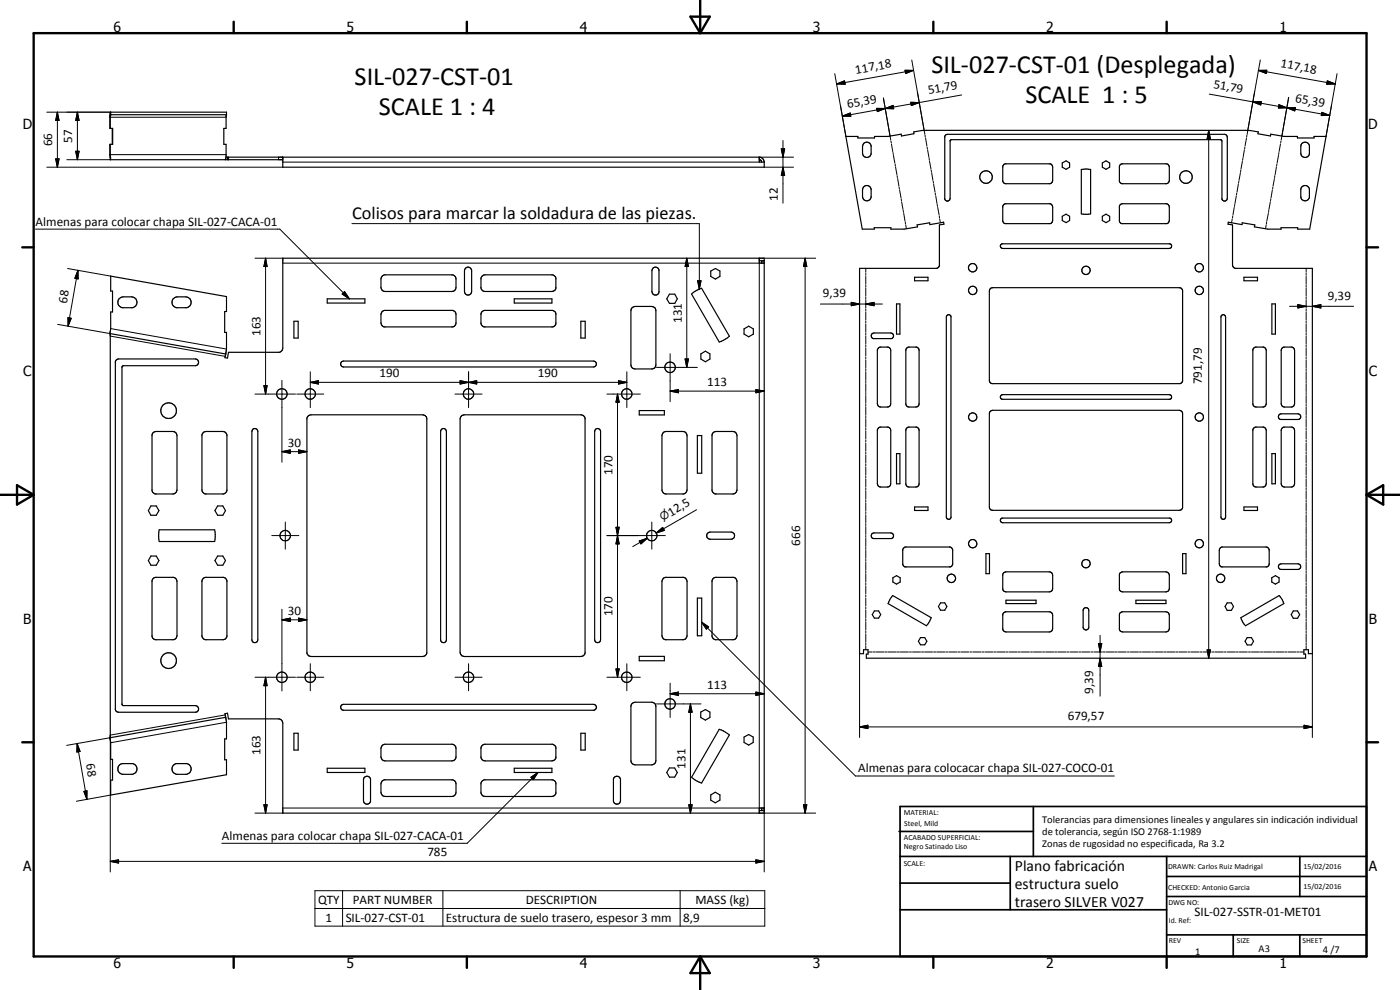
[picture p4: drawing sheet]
<svg xmlns="http://www.w3.org/2000/svg" width="420mm" height="297mm" viewBox="0 0 420 297" stroke-linecap="round" stroke-linejoin="round" font-family="sans-serif">
<g fill="none" stroke="#000" stroke-width=".35">
<path d="M33.2 34.4l-.1 4.1M33.2 33.7l-.2 .9v3.9h.8v4.8h-.8v3.1M33.2 33.7h34.8v.7M33.2 34.4h34.8M33.2 33.7v.7M33.7 38.5v4.8M68 34.4l-.2 4.1h-.6v4.8h.6v3.7l-.2 .9M33 46.4l.1 1.5h51.8M33 46.4h.1M33.1 43.3v3.1M33.1 46.4v1.5M67.8 47.2h160.3l.8 .4 .5 1"/>
<path d="M68.3 47.2v.7M68.6 47.2v.7M84.9 47.2v3h144.5v-1.6M227.9 47.2v1.4h1.5M227.9 47.9l.3 .1 .4 .6M253.9 40.9h3.6v.5h5v-.5h4l4-.6v.5l3.8-.7-.1-.5 3.8-.5h95.8l3.8 .5-.1 .5 3.8 .7 .1-.5 4 .6h4v.5h5v-.5h3.6l-4.9 27.8h-3.6v-.4h-5v.4h-4l-4-.6 .1-.6-3.8-.7-.1 .6-4.1-.7-.1 .6 1.4 .2v12l.6 .9 23.4 .1v115.6h-1.2v-1.2h-1.4v1.4h.5v1.2h-131.8v-1.2h.5v-1.4h-1.3v1.2h-1.2v-115.6l23.3-.1 .5-.4 .1-.5v-12l1.4-.2-.1-.6-4.1 .7-.1-.6-3.8 .7 .2 .6-4.1 .6h-3.9v-.4h-5v.4h-3.6zM259.1 56.2a1.32 1.32 0 0 1 1.3-.5 1.32 1.32 0 0 1 1 1v2.5a1.31 1.31 0 0 1-1.4 1 1.31 1.31 0 0 1-1.1-1.2v-2.1zM259.3 43a1.34 1.34 0 0 1 2.1 .7v2.5a1.31 1.31 0 0 1-1.4 1 1.31 1.31 0 0 1-1.1-1.2v-2.1zM283.7 40.6l.6-.3h83.4l.6 .8v18.4a.82 .82 0 0 1-.7 .8 .82 .82 0 0 1-.9-.6v-17.4l-.4-.4h-80.8l-.4 .3v17.3a.82 .82 0 0 1-.7 .8 .82 .82 0 0 1-.9-.6v-18.8zM301.3 49.3l.4-.2h13.5l.5 .4 .2 .6v4.3l-.7 .7h-13.5l-.8-.7v-4.5zM318.8 48.9l1.1-.6 1.1 .6v1.3l-1.1 .6-1.1-.6zM324.5 50.8h2.8v13.4h-2.8z"/>
<path d="M330.8 48.9l1.1-.6 1.1 .6v1.3l-1.1 .6-1.1-.6zM336.3 49.3l.4-.2h13.4l.5 .2 .3 .8v4.3l-.8 .7h-13.4l-.8-.7v-4.5zM390.6 56.2a1.34 1.34 0 0 1 1.3-.5 1.34 1.34 0 0 1 1.1 1v2.5a1.31 1.31 0 0 1-1.4 1 1.31 1.31 0 0 1-1.2-1.2v-2.1zM390.8 43a1.33 1.33 0 0 1 2.2 .7v2.5a1.31 1.31 0 0 1-1.4 1 1.31 1.31 0 0 1-1.2-1.2v-2.1zM227.9 78.2h1.5v-.7h-144.5v26.9l-.2 .8-.8 .5h-15.3l-.3 1.7-.8-.1 .5-2.6v-5h-.6v-6.2h.6v-4.5l-34.8-6.2v4.5h.6v6.3h-.6v5l-.2 1.5M227.9 77.5v1.5h1.5M228.6 79v-.7h.8v164.8h-.8v-.7M300.4 73.4l.3-.2h50.4a.71 .71 0 0 1 .5 .7 .71 .71 0 0 1-.7 .6h-50l-.6-.4zM301.3 61.3l.4-.2h13.5l.5 .4 .2 .6v4.2l-.2 .5-.5 .3h-13.7l-.6-.8v-4.4zM318.8 64.9l1.1-.6 1.1 .6v1.3l-1.1 .6-1.1-.6zM330.8 64.9l1.1-.6 1.1 .6v1.3l-1.1 .6-1.1-.6zM336.3 61.3l.4-.2h13.4l.5 .2 .3 .8v4.2l-.3 .6-.5 .2h-13.6l-.6-.8v-4.4z"/>
<path d="M35.7 89.7l1-.6h2.8a1.65 1.65 0 0 1 1.6 1.5 1.65 1.65 0 0 1-1.3 1.7h-3.1a1.66 1.66 0 0 1-1-2.6zM51.9 89.7l1-.6h2.8a1.65 1.65 0 0 1 1.7 1.5 1.65 1.65 0 0 1-1.4 1.7h-3.1a1.67 1.67 0 0 1-1-2.6zM88.2 96.4h1.3v5h-1.3zM98.2 89.7h11.3v1.2h-11.3zM114.7 93.5l.6-.4h20.5l1 .8 .1 3-.3 .7-.8 .5h-20.5l-.6-.4-.4-.8v-2.5zM114.7 82.8l.6-.3h20.5l1 .7 .1 3-.4 .9-.9 .4h-20l-.9-.4-.4-.9v-2.5zM139.6 80.6a1.07 1.07 0 0 1 1.2-.4 1.07 1.07 0 0 1 .8 1v6.3a1.08 1.08 0 0 1-1.1 1 1.08 1.08 0 0 1-1.1-1v-6.3zM144.6 93.6l.8-.5h20.5l.9 .8v3.2l-.1 .5-.8 .5h-20.5l-.5-.2-.6-.8v-3zM144.9 82.7l.5-.2h20.5l.9 .7v3.5l-.3 .4-.9 .4-20.5-.1-.8-1v-2.9zM154.3 89.7h11.3v1.2h-11.3zM174.3 96.4h1.3v5h-1.3zM189.6 92.5l1-.6h5l.9 .4 .3 .5v16.9a1.1 1.1 0 0 1-1.2 1h-5l-.7-.2-.5-.6-.1-16.7z"/>
<path d="M196 80.4a1.08 1.08 0 0 1 1.8 .6v6.7a1.07 1.07 0 0 1-1.2 .8 1.07 1.07 0 0 1-.9-1v-6.3zM200.9 88.3h1.6l.8 1.4-.8 1.3h-1.6l-.8-1.3zM207.5 88.2l1.1-.8 2-.9 8.3 14.4-1.8 1.2-1.3 .5zM213.3 81.3l1.4-.7 1.4 .7v1.6l-1.4 .8-1.4-.8zM223.3 98.7l1.4-.8 1.4 .8v1.5l-1.4 .8-1.4-.8zM269.1 91.2h1v9h-1zM274.5 83.2h4v1h-4zM284.1 94.7a.7 .7 0 0 1 .7-.3 .7 .7 0 0 1 .6 .5v60.4a.71 .71 0 0 1-.8 .5 .71 .71 0 0 1-.6-.7zM297.1 86.7l.8-.4 56.5 .1 .5 .7-.1 27.5-.7 .5-56.6-.1-.5-.4-.1-.5v-26.8zM366.6 94.7a.69 .69 0 0 1 .7-.2 .69 .69 0 0 1 .5 .6v60l-.2 .6-.6 .1-.6-.5zM373.3 83.2h4.1v1h-4.1zM381.7 91.2h1.1v9h-1.1z"/>
<path d="M33 100.1v121.3M33 100.1l34.7 6.1M34.8 108.1l.8-.4h23a1.02 1.02 0 0 1 1 1 1.02 1.02 0 0 1-1 1h-21.7l-.3 .4v101.3l.3 .3h21.7a.99 .99 0 0 1 1 1 .99 .99 0 0 1-1 1h-23l-.8-.3-.2-.5v-104.4zM102.5 108.6l.6-.3h75a.89 .89 0 0 1 .9 .9 .89 .89 0 0 1-.9 .9h-75a.91 .91 0 0 1-.8-.5 .91 .91 0 0 1 .2-1zM210.3 106.2l1.4-.8 1.4 .8v1.5l-1.4 .8-1.4-.8zM261.7 100.2l.6-.3h5a.86 .86 0 0 1 .9 .8 .86 .86 0 0 1-.7 .9h-5.4a.93 .93 0 0 1-.4-1.4zM263.7 104.4l.4-.3h2.4l.6 .4 .2 .6v16l-.2 .7-.8 .3-2.4-.1-.6-.9v-16zM272.1 104.5l.5-.4h2.5l.5 .4 .2 .6v16l-.2 .7-.7 .3-2.5-.1-.5-.7v-16.4zM300.4 118.7l.5-.3h50a.71 .71 0 0 1 .7 .6 .71 .71 0 0 1-.5 .8h-50.4l-.5-.5zM376.2 104.5l.6-.4h2.4l.4 .3 .4 .7v16l-.4 .8-.6 .2-2.4-.1-.6-.7v-16.4zM384.7 104.5l.6-.4h2.5l.5 .4 .2 .6v16l-.2 .7-.8 .3-2.4-.1-.4-.2-.2-.7v-16zM45.8 130l1.1-.5h4.9h.6l.6 .7 .1 16.8-.2 .7-.5 .4-5.8 .1-.9-.8-.1-16.9z"/>
<path d="M60.8 130l.6-.5h.5h4.9l.8 .2 .4 .5 .1 17-.8 .9-5.7 .1-.9-.8-.1-16.9zM75.8 128.8a.91 .91 0 0 1 1-.2 .91 .91 0 0 1 .6 .9v62.4a.89 .89 0 0 1-.9 .9 .89 .89 0 0 1-.9-.9v-62.4zM92.3 125l1.1-.5h33.5l1 .5 .2 .5v70.5l-.6 .8-.6 .2h-33.5l-.7-.2-.5-.6-.1-70.7zM132.5 128.8a.87 .87 0 0 1 .9-.2 .87 .87 0 0 1 .6 .9v62.4a.89 .89 0 0 1-.8 .9 .89 .89 0 0 1-1-.6v-63zM138.5 124.8l.8-.3h35.1l.6 .2 .6 .8v70.5l-.2 .4-1 .6h-35.1a1.3 1.3 0 0 1-1.2-1.3v-70zM178.7 128.8a.91 .91 0 0 1 1-.2 .91 .91 0 0 1 .5 .9v62.4a.89 .89 0 0 1-.8 .9 .89 .89 0 0 1-.9-.9v-62.4zM191.8 123.2h7.6v1.3h-7.6zM199 129.8l.9-.3h5a1.3 1.3 0 0 1 1.3 1.2l-.1 16.7-.9 .8h-5.5l-.7-.4-.3-.8v-16.3zM209.3 130.7h1.3v11.3h-1.3zM214 129.8l.9-.3h5l.7 .2 .5 .5 .1 16.8-.2 .7-.6 .4-5.7 .1-.9-.8-.1-16.9zM263.7 128.4l.4-.3h2.4l.6 .4 .2 .6v16l-.2 .7-.8 .3-2.4-.1-.6-.9v-16zM269.1 136.1h1v9.1h-1z"/>
<path d="M272.1 128.5l.5-.4h2.5l.5 .4 .2 .6v16l-.2 .7-.7 .3-2.5-.1-.5-.7v-16.4zM297.1 123.5l.8-.4 56.5 .1 .5 .7-.1 28.7-.4 .4-.5 .1-56.4-.1-.5-.4-.1-.5v-28zM376.2 128.5l.6-.4h2.4l.4 .3 .4 .7v16l-.4 .8-.6 .2-2.4-.1-.6-.7v-16.4zM381.7 136.1h1.1v9.1h-1.1zM383.9 124.4l.6-.2h5a.86 .86 0 0 1 .9 .7 .86 .86 0 0 1-.7 1h-5.4a.87 .87 0 0 1-.4-1.5zM384.7 128.5l.6-.4h2.5l.5 .4 .2 .6v16l-.2 .7-.8 .3-2.4-.1-.4-.2-.2-.7v-16zM45.3 151.8h1.6l.8 1.4-.8 1.4h-1.6l-.8-1.4zM47.8 159h16.6l.2 1.4-.2 2.1h-16.6l-.2-1.4zM65.3 151.8h1.6l.8 1.4-.8 1.4h-1.6l-.8-1.4zM274.5 152.1h4v1.1h-4zM300.4 155.7l.3-.3h50.4a.71 .71 0 0 1 .5 .8 .71 .71 0 0 1-.7 .6h-50l-.6-.4zM373.3 152.1h4.1v1.1h-4.1z"/>
<path d="M45.3 166.8h1.6l.8 1.4-.8 1.4h-1.6l-.8-1.4zM46 173.6l.6-.4h5.5l.6 .4 .3 .4 .1 16.7-.2 .7-.5 .5h-5.8l-.6-.3-.4-.6v-16.8zM61 173.6l.6-.4h5.5l.5 .2 .4 .6 .1 17-.8 .9h-5.7l-.4-.1-.6-.8v-16.8zM65.3 166.8h1.6l.8 1.4-.8 1.4h-1.6l-.8-1.4zM199 173.6l.7-.4h5.5l.4 .2 .5 .6 .1 16.7-.4 .9-.6 .3h-5.5l-.5-.1-.5-.8v-16.5zM209.3 179.5h1.3v11.3h-1.3zM212.3 160.1l.8-.5h6.3a1.08 1.08 0 0 1 1.1 1.1 1.08 1.08 0 0 1-1.1 1.1h-6.3a1.08 1.08 0 0 1-.9-.6 1.08 1.08 0 0 1 .1-1.1zM214 173.6l.7-.4h5.5l.4 .2 .5 .6 .1 16.7-.2 .7-.6 .5h-5.7l-.7-.3-.3-.6v-16.8zM261.7 160.1l.6-.2h5a.86 .86 0 0 1 .9 .7 .86 .86 0 0 1-.7 1h-5.4a.92 .92 0 0 1-.4-1.5zM267.9 178.7l11.6 6.6-1.1 2-.4 .4-11.5-6.6zM268 173.4l1.1-.7 1.1 .7v1.2l-1.1 .7-1.1-.7zM271.1 164.5l.6-.4h13.4l.8 .8v4.4l-.8 .8h-13.6l-.6-.8v-4.4z"/>
<path d="M295.9 166.1h1.1v6h-1.1zM301.1 172l.8-.4h13.3l.5 .4 .2 .6v4.2l-.4 .6-.6 .2-13.2-.1-.4-.1-.4-.6v-4.4zM336.1 172l.8-.4h13.2l.6 .4 .2 .6v4.2l-.3 .6-.7 .2-13.2-.1-.4-.1-.4-.6v-4.4zM354.9 166.1h1v6h-1zM366.1 164.5l.6-.4h13.4l.8 .8v4.4l-.8 .8h-13.6l-.6-1v-4zM381.7 173.4l1.1-.7 1.1 .7v1.2l-1.1 .7-1.1-.7zM383.9 169.4l.6-.2h5a.86 .86 0 0 1 .9 .7 .86 .86 0 0 1-.7 1h-5.4a.88 .88 0 0 1-.4-1.5zM191.8 196.9h7.6v1.3h-7.6zM262.4 183.3h1.3l.6 1.1-.6 1.1h-1.3l-.6-1.1zM276.3 191.3h1.2l.7 1.1-.7 1.1h-1.2l-.7-1.1zM282.3 180.9h1.2l.7 1.1-.7 1.1h-1.2l-.7-1.1zM301.1 183.9l.8-.3h13.3l.5 .3 .2 .7v4.2l-.2 .4-.8 .4h-13.2l-.8-.8v-4.4z"/>
<path d="M301.9 180.1h9v1h-9zM325.3 182.5a.88 .88 0 0 1 .9-.1 .88 .88 0 0 1 .6 .8v5a.86 .86 0 0 1-.8 .8 .86 .86 0 0 1-.9-.6v-5.5zM336.1 183.9l.8-.3h13.2l.6 .3 .2 .7v4.2l-.3 .6-.7 .2h-13.2l-.6-.4-.2-.4v-4.4zM340.9 180.1h9v1h-9zM368.3 180.9h1.3l.6 1.1-.6 1.1h-1.3l-.6-1.1zM372.4 185.3l11.5-6.6 1 1.3 .4 1.1-11.5 6.6-.7-.8zM374.3 191.3h1.3l.6 1.1-.6 1.1h-1.3l-.6-1.1zM388.1 183.3h1.3l.6 1.1-.6 1.1h-1.3l-.6-1.1zM67.7 215.2l-34.7 6.2M102.5 211.6l.6-.3h75a.89 .89 0 0 1 .9 .9 .89 .89 0 0 1-.9 .9h-75a.91 .91 0 0 1-.8-.6 .91 .91 0 0 1 .2-.9zM189.6 211.2l1-.5h5l.9 .4 .3 .9v16.7l-.3 .4-.9 .4h-5a1.31 1.31 0 0 1-1.3-1.3v-16.2zM210.3 213.7l1.4-.8 1.4 .8v1.6l-1.4 .8-1.4-.8z"/>
<path d="M215.8 218.8l1.3 .5 1.8 1.2-8.3 14.4-2-.8-1.1-.9zM33 221.4l.2 1.4v5h.6v6.3h-.6v4.4l34.8-6v-4.5h-.6v-6.3h.6v-5l-.5-2.6 .8-.1 .3 1.7h15l1.1 .6 .2 .7v27h144.5v-.8h-1.5M35.9 229.5l.8-.4h3.1a1.64 1.64 0 0 1 1.3 1.6 1.64 1.64 0 0 1-1.3 1.6h-3.1a1.66 1.66 0 0 1-.8-2.8zM52.1 229.5l.8-.4h3.1a1.64 1.64 0 0 1 1.4 1.6 1.64 1.64 0 0 1-1.4 1.6h-3.1a1.67 1.67 0 0 1-.8-2.8zM88.2 220h1.3v5h-1.3zM98.2 230.5h11.3v1.3h-11.3zM109.3 233.3a1.08 1.08 0 0 1 1.1-.4 1.08 1.08 0 0 1 .8 .8v6.8a1.07 1.07 0 0 1-1.2 .8 1.07 1.07 0 0 1-.9-1.1v-6.2zM114.7 223.7l.6-.4h20.5l1 .8 .1 3-.4 .9-.9 .3h-20l-.9-.3-.3-.7-.1-2.7zM114.7 234.3l.6-.3h20.5l1 .7v3.5a1.23 1.23 0 0 1-1.2 .8h-20a1.3 1.3 0 0 1-1.3-1.3v-2.5zM144.6 223.9l.8-.6h20.5l.9 .8v3.2l-.3 .7-.9 .3h-20l-.9-.3-.4-.7v-3zM144.7 234.3l.7-.3h20.5l.6 .3 .3 .6v3.3l-.9 .7-20.3 .1a1.29 1.29 0 0 1-1.3-1v-3.1zM154.3 230.5h11.3v1.3h-11.3z"/>
<path d="M174.3 220h1.3v5h-1.3zM184.3 233.3a1.09 1.09 0 0 1 1.1-.4 1.09 1.09 0 0 1 .8 .8v6.8a1.08 1.08 0 0 1-1 .8 1.08 1.08 0 0 1-1.1-.8v-6.8zM200.9 230.4h1.6l.8 1.4-.8 1.4h-1.6l-.8-1.4zM213.3 238.5l1.4-.8 1.4 .8v1.6l-1.4 .8-1.4-.8zM223.3 221.1l1.4-.7 1.3 .7v1.7l-1.3 .8-1.4-.8zM229.4 242.4h-1.5v1.6"/>
<circle cx="295.9" cy="53.1" r="1.9"/>
<circle cx="355.9" cy="53.1" r="1.89"/>
<circle cx="291.9" cy="80.3" r="1.26"/>
<circle cx="291.9" cy="87.1" r="1.24"/>
<circle cx="325.9" cy="81.1" r="1.25"/>
<circle cx="359.9" cy="87.1" r="1.24"/>
<circle cx="359.9" cy="80.3" r="1.27"/>
<circle cx="84.6" cy="118.2" r="1.58"/>
<circle cx="93.1" cy="118.2" r="1.57"/>
<circle cx="140.6" cy="118.2" r="1.57"/>
<circle cx="188.1" cy="118.2" r="1.57"/>
<circle cx="201.1" cy="110.2" r="1.58"/>
<circle cx="50.6" cy="123.2" r="2.34"/>
<circle cx="291.9" cy="125.1" r="1.25"/>
<circle cx="359.9" cy="125.1" r="1.24"/>
<circle cx="85.6" cy="160.7" r="1.58"/>
<circle cx="195.6" cy="160.7" r="1.57"/>
<circle cx="285.5" cy="173.5" r="1.26"/>
<circle cx="291.9" cy="163.1" r="1.24"/>
<circle cx="325.9" cy="169.1" r="1.24"/>
<circle cx="359.9" cy="163.1" r="1.26"/>
<circle cx="366.3" cy="173.5" r="1.27"/>
<circle cx="50.6" cy="198.2" r="2.34"/>
<circle cx="84.6" cy="203.2" r="1.57"/>
<circle cx="93.1" cy="203.2" r="1.57"/>
<circle cx="140.6" cy="203.2" r="1.57"/>
<circle cx="188.1" cy="203.2" r="1.57"/>
<circle cx="201.1" cy="211.2" r="1.57"/>
</g>
<g fill="#000">
<circle cx="33.2" cy="34.4" r=".18"/>
<circle cx="68" cy="34.4" r=".18"/>
<circle cx="84.9" cy="47.2" r=".18"/>
<circle cx="227.9" cy="47.2" r=".18"/>
<circle cx="227.9" cy="77.5" r=".18"/>
<circle cx="67.7" cy="106.2" r=".18"/>
<circle cx="33" cy="221.4" r=".18"/>
</g>
<g fill="none" stroke="#000" stroke-width=".3">
<path d="M273.6 18l4 22.3M378.2 18l-3.7 21.2M14 33.7h19.2M17.2 33.7l.5 2.5h-1zM17.2 33.7v16.5M23.2 33.7l.5 2.5h-1zM23.2 33.7v14.2M33 35.2h34.8M250.5 22.1l3.4 18.8-1.6-9.2M251.1 25.2l2.3-.9 .2 1zM252.8 34.8l2.4-.9 .1 1zM263.1 32.5l2.6 .1-2.4 .9z"/>
<path d="M263.1 32.5l.2 1 4.7-1.9 .2 1zM265.1 29.4l2.2 12.6M265.7 32.6l2.3-1 .2 1zM271.6 21.1h2.5l-2.3 1zM273.3 30.7l2.6 .1-2.4 .9zM274.1 21.1l-23 4.1M275.9 30.8l-23.1 4M288.6 28.5l-12.7 2.3M362.7 39.1l.6 2.6h-1zM362.7 39.1v158.4M362.9 28.2l13.1 2.4M374.5 39.2l-.2 1.1"/>
<path d="M376 30.6l2.5-.1-.1 1zM376 30.6l23.1 4M376.5 27.4l-2 11.8M377.6 21.1h2.6l-.1 1zM377.6 21.1l23.2 4.1M383.8 31.4l2.4 .9-2.5 .1zM383.8 31.4l4.8 1.9 .2-1-5.1 .1zM386.2 32.3h2.6l-.2 1zM386.7 29.2l-2.2 12.8M396.7 33.7l2.4 .9-2.6 .1zM398.3 24.3l2.5 .9-2.6 .1zM401.3 22.1l-3.3 18.8"/>
<path d="M14 50.2h70.9M16.7 47.7h1l-.5 2.5zM20.1 47.9h13M22.7 45.4h1l-.5 2.5zM33.1 46.4h34.7M83.6 47.2v.7M84.9 48.6h143M227.9 47.2h10.3M229.4 50.2h8.8M234.5 44.7h1l-.5 2.5zM235 50.2l.5 2.5h-1zM235 42.2v18.8"/>
<path d="M267.4 42.3l.1 .5M267.5 43.2l.4 2.3M268 45.8l.1 .6M268.1 46.6l.5 2.3M268.6 49.2l.1 .6M268.8 50.1l.4 2.3M269.2 52.7l.1 .6M269.4 53.6l.4 2.3M269.8 56.2l.1 .6M270 57.1l.4 2.3M270.5 59.6v.6M277.6 40.6l.1 .5"/>
<path d="M277.8 41.4l.4 2.3M278.2 44.1l.1 .5M278.4 44.9l.4 2.3M278.8 47.5l.1 .6M279 48.4l.4 2.3M279.4 51l.2 .6M279.6 51.8l.4 2.3M280.1 54.4l.1 .6M280.2 55.3l.4 2.3M280.7 57.9v.6M280.8 58.8l.4 2.3M371 58.8l-.4 2.3"/>
<path d="M371.2 57.9l-.1 .6M371.6 55.3l-.3 2.3M371.8 54.4l-.1 .6M372.3 51.8l-.5 2.3M372.4 51l-.1 .6M372.9 48.4l-.5 2.3M373 47.5l-.1 .6M373.5 44.9l-.4 2.3M373.6 44.1l-.1 .5M374.1 41.4l-.4 2.3M374.2 40.6l-.1 .5M381.4 59.6l-.1 .6"/>
<path d="M381.8 57.1l-.3 2.3M382 56.2l-.1 .6M382.5 53.6l-.5 2.3M382.6 52.7l-.1 .6M383.1 50.1l-.4 2.3M383.2 49.2l-.1 .6M383.7 46.6l-.4 2.3M383.8 45.8l-.1 .6M384.3 43.2l-.4 2.3M384.5 42.3l-.2 .5M10.7 68.7h73.3l20.8 21M76.5 77.5h8.4"/>
<path d="M79.7 77.5l.5 2.5h-1zM79.7 77.5v40.7M84.9 79h143v163.4h-143M105.6 67.1h104.3v19.6M206.1 77.5l.5 2.5h-1zM206.1 77.5v32.7M227.9 77.5h16.9M241.6 77.5l.5 2.5h-1zM241.6 77.5v166.5M270.6 60.5l.4 2.4M271 63.1l.2 .6M271.2 64l.4 2.3"/>
<path d="M271.7 66.6l.1 .6M271.8 67.5l.2 1.1M281.3 61.3l.1 .6M281.4 62.2l.4 2.3M281.9 64.8l.1 .6M282 65.7l.2 1.1M369.8 65.7l-.2 1.1M370 64.8l-.1 .6M370.4 62.2l-.4 2.3M370.6 61.3l-.1 .6M380 67.5l-.2 1.1M380.1 66.6v.6"/>
<path d="M380.6 64l-.4 2.3M380.8 63.1l-.1 .6M381.2 60.5l-.4 2.4M17.3 97.3l15.7 2.8M20.3 80.6l12.9 2.2M20.4 95.3l1 .2-1 2.3zM23.4 81.1v2.6l-.9-.2zM23.4 81.1l-3 16.7M33.2 98.6l34.8 6.1M102.7 88.2l.7-.7 1.4 2.2zM103.4 87.5l1.4 2.2-2.1-1.5zM209.4 84.2h1l-.5 2.5z"/>
<path d="M246.2 91.2h18.6M255.5 90.7l2.5 .5-2.5 .5zM259.8 91.2l2.5-.5v1zM259.8 80.5v1.2M259.8 82v.6M259.8 82.9v2.4M259.8 85.6v.6M259.8 86.5v2.4M259.8 89.2v.6M259.8 90v2.5M259.8 92.8v.5M259.8 93.6v2.4"/>
<path d="M259.8 96.3v.6M259.8 97.2v2.4M259.8 99.9v.6M387 91.9h19.2M389.5 91.4l2.5 .5-2.5 .5zM392 80.5v1.2M392 82v.6M392 82.9v2.4M392 85.6v.6M392 86.5v2.4M392 89.2v.6M392 90v2.5"/>
<path d="M392 92.8v.5M392 93.6v2.4M392 96.3v.6M392 97.2v2.4M392 99.9v.6M393.9 91.9l2.5-.5v1zM33.1 100.8l34.5 6.1M76.5 118.2h12.2M79.2 115.7h1l-.5 2.5zM84.6 114.1v24.6M89.1 118.2h8.1M93.1 114.7l2.5-.5v1z"/>
<path d="M93.1 114.7h95M93.1 111.5v10.8M136.6 118.2h8.1M138.1 114.2l2.5 .5-2.5 .5zM140.6 114.7l2.5-.5v1zM140.6 111.5v10.8M182.1 118.2h10.1M185.3 118.2l.5 2.5h-.9zM185.3 118.2v85M185.6 114.2l2.5 .5-2.5 .5zM188.1 111.5v10.8M197 110.2h12.3"/>
<path d="M201.1 117.3l2.5-.4v1zM201.1 106.1v14.4M201.1 117.3h28.3M205.6 107.7h1l-.5 2.5zM226.9 116.9l2.5 .4-2.5 .6zM259.8 100.8v2.4M259.8 103.5v.6M259.8 104.4v2.3M259.8 107.1v.5M259.8 107.9v2.4M259.8 110.6v.6M259.8 111.5v2.4"/>
<path d="M259.8 114.2v.6M259.8 115.1v2.4M259.8 117.8v.6M259.8 118.7v2.3M392 100.8v2.4M392 103.5v.6M392 104.4v2.3M392 107.1v.5M392 107.9v2.4M392 110.6v.6M392 111.5v2.4M392 114.2v.6"/>
<path d="M392 115.1v2.4M392 117.8v.6M392 118.7v2.3M84.6 135.5l2.5-.5v1zM84.6 135.5h7.5M89.6 135l2.5 .5-2.5 .5zM259.8 121.3v.6M259.8 122.2v2.4M259.8 124.9v.6M259.8 125.8v2.4M259.8 128.5v.6M259.8 129.4v2.3"/>
<path d="M259.8 132.1v.5M259.8 133v2.3M259.8 135.6v.6M259.8 136.5v2.4M259.8 139.2v.6M392 121.3v.6M392 122.2v2.4M392 124.9v.6M392 125.8v2.4M392 128.5v.6M392 129.4v2.3M392 132.1v.5"/>
<path d="M392 133v2.3M392 135.6v.6M392 136.5v2.4M392 139.2v.6M85.6 156.6v8.2M184.9 158.2h.9l-.5 2.5zM195.6 156.6v8.2M196.9 159.9l2-1.7 .5 .9zM209 153l-12.1 6.9M259.8 140.1v2.4M259.8 142.8v.6M259.8 143.7v2.3"/>
<path d="M259.8 146.3v.6M259.8 147.2v2.4M259.8 149.9v.6M259.8 150.8v2.4M259.8 153.5v.6M259.8 154.4v2.4M259.8 157.1v.6M259.8 158v2.4M392 140.1v2.4M392 142.8v.6M392 143.7v2.3M392 146.3v.6"/>
<path d="M392 147.2v2.4M392 149.9v.6M392 150.8v2.4M392 153.5v.6M392 154.4v2.4M392 157.1v.6M392 158v2.4M81.6 160.7h8.1M182.1 160.7h17.6M185.3 160.7l.5 2.5h-.9zM191.8 162.3l2.5-.8-1.9 1.7zM194.3 161.5l-4.4 2.5"/>
<path d="M259.8 160.7v.5M259.8 161.5v2.5M259.8 164.3v.5M259.8 165.1v2.4M259.8 167.8v.6M259.8 168.7v2.4M259.8 171.4v.6M259.8 172.3v2.4M259.8 175v.6M259.8 175.9v2.3M259.8 178.6v.5M259.8 179.5v2.3"/>
<path d="M392 160.7v.5M392 161.5v2.5M392 164.3v.5M392 165.1v2.4M392 167.8v.6M392 168.7v2.4M392 171.4v.6M392 172.3v2.4M392 175v.6M392 175.9v2.3M392 178.6v.5M392 179.5v2.3"/>
<path d="M84.6 186l2.5-.5v1zM84.6 182.8v24.5M84.6 186h7.5M89.6 185.5l2.5 .5-2.5 .5zM93.1 199.1v8.2M140.6 199.1v8.2M188.1 199.1v8.2M210.6 186.7l2.1 1.4-.7 .7zM210.6 186.7l46.1 46.1h77.7M258 196.1v25.2M259.8 182.1v.6M259.8 183v2.4"/>
<path d="M259.8 185.7v.6M259.8 186.6v2.4M259.8 189.3v.6M259.8 190.2v2.3M259.8 192.8v.6M259.8 193.7v1.2M260.5 195.6h1.2M262 195.6h.7M262.9 195.6h2.5M265.7 195.6h.6M266.6 195.6h2.4M269.3 195.6h.6"/>
<path d="M270.2 195.6h2.4M273 195.6h.5M273.8 195.6h2.5M276.6 195.6h.6M277.5 195.6h2.4M280.2 195.6h.6M281.1 195.6h2.4M283.8 195.6h.6M284.8 195.6h2.4M287.5 195.6h.6M288.4 195.6h2.4M291.1 195.6h.6"/>
<path d="M292 195.6h2.4M294.7 195.6h.6M295.6 195.6h2.5M298.4 195.6h.6M299.3 195.6h2.4M302 195.6h.6M302.9 195.6h2.4M305.6 195.6h.6M306.5 195.6h2.4M309.3 195.6h.6M310.2 195.6h2.4M312.9 195.6h.6"/>
<path d="M313.8 195.6h2.4M316.5 195.6h.6M317.4 195.6h2.5M320.2 195.6h.5M321.1 195.6h2.4M323.8 195.6h.6M324.7 195.6h2.4M327.4 195.6h.6M328.3 195.6h2.5M329.7 193.1h1l-.6 2.5zM330.1 197.5l.6 2.5h-1zM330.1 190.6v18.3"/>
<path d="M331 195.6h.7M332 195.6h2.4M334.7 195.6h.6M335.6 195.6h2.4M338.4 195.6h.5M339.2 195.6h2.5M342 195.6h.5M342.8 195.6h2.5M345.6 195.6h.6M346.5 195.6h2.4M349.2 195.6h.6M350.1 195.6h2.5"/>
<path d="M352.9 195.6h.6M353.8 195.6h2.4M356.5 195.6h.6M357.4 195.6h2.4M360.1 195.6h.7M361 195.6h2.5M362.3 195h1l-.6 2.5zM363.8 195.6h.6M364.7 195.6h2.4M367.4 195.6h.6M368.3 195.6h2.4M371 195.6h.6"/>
<path d="M371.9 195.6h2.4M374.7 195.6h.6M375.6 195.6h2.4M378.3 195.6h.6M379.2 195.6h2.4M381.9 195.6h.7M382.9 195.6h2.4M385.6 195.6h.6M386.5 195.6h2.4M389.2 195.6h.6M390.1 195.6h1.2M392 182.1v.6"/>
<path d="M392 183v2.4M392 185.7v.6M392 186.6v2.4M392 189.3v.6M392 190.2v2.3M392 192.8v.6M392 193.7v1.2M393.9 196.1v25.2M67.6 214.5l-34.5 6.1v41M68 216.7l-34.8 6.1M76.5 203.2h12.2M79.7 203.2l.5 2.5h-1z"/>
<path d="M79.7 203.2v40.8M89.1 203.2h8.1M136.6 203.2h8.1M182.1 203.2h10.1M184.9 200.7h.9l-.5 2.5zM197 211.2h13.4M201.1 208.2l2.5-.6v1.1zM201.1 205v10.3M201.1 208.2h28.3M207.2 211.2l.5 2.5h-1zM207.2 211.2v32.8M226.9 207.6l2.5 .6-2.5 .5z"/>
<path d="M258 218.1l2.5-.5v1zM258 218.1h135.9M391.4 217.6l2.5 .5-2.5 .5zM23.1 223.1l.9 2.4-.9 .1zM23.1 223.1l3 16.7M25.2 237.4l.9-.1v2.5zM33 221.4l-13 2.2M33.2 238.5l-10.3 1.9M159.3 233.2l2.1-1.4-1.3 2.1zM161.4 231.8l-21.2 21.2h-73.6M33.1 258.4l2.5-.4v1zM33.1 258.4h196.3"/>
<path d="M76.5 244h8.4M79.2 241.5h1l-.5 2.5zM206.7 241.5h1l-.5 2.5zM226.9 258l2.5 .4-2.5 .6zM227.9 244h16.9M229.4 242.4v19.2M241.1 241.5h1l-.5 2.5zM94.5 267.3h135v10.6h-135zM94.5 272.6h135M102.8 267.3v10.6M132.9 267.3v10.6M204.1 267.3v10.6"/>
</g>
<g fill="none" stroke="#000" stroke-width=".71">
<path d="M10.1 9.9h400v277.1h-400zM70.1 6.5v3.4M140.1 6.5v3.4M207.2 5h5.8l-2.9 4.9zM210.1 0v9.9M280.1 6.5v3.4M350.1 6.5v3.4M6.7 74.2h3.4M410.1 74.2h3.5M.1 148.5h10M5.1 145.6l5 2.9-5 2.9zM410.1 148.5h10"/>
<path d="M410.1 148.5l5-2.9v5.8zM6.7 222.7h3.4M410.1 222.7h3.5M70.1 287v3.4M140.1 287v3.4M210.1 287v10M210.1 287l2.9 5h-5.8zM280.1 287v3.4M350.1 287v3.4"/>
</g>
<g fill="none" stroke="#000" stroke-width=".51">
<path d="M269.8 249.5h40.3M270.1 242h140v45h-140zM270.1 257h140M303.2 257v16M310.1 242v15M350.1 257v30M390.1 257v12M270.1 265h33.1M270.1 273h80M350.1 269h60M350.1 263h60M350.1 280.5h60"/>
<path d="M370.1 280.5v6.5M390.1 280.5v6.5"/>
</g>
<g fill="#000">
<path d="M17.2 33.7l.5 2.5h-1zM23.2 33.7l.5 2.5h-1zM251.1 25.2l2.3-.9 .2 1zM252.8 34.8l2.4-.9 .1 1zM263.1 32.5l2.6 .1-2.4 .9zM265.7 32.6l2.3-1 .2 1zM271.6 21.1h2.5l-2.3 1zM273.3 30.7l2.6 .1-2.4 .9zM376 30.6l2.5-.1-.1 1zM377.6 21.1h2.6l-.1 1zM383.8 31.4l2.4 .9-2.5 .1zM386.2 32.3h2.6l-.2 1z"/>
<path d="M396.7 33.7l2.4 .9-2.6 .1zM398.3 24.3l2.5 .9-2.6 .1zM16.7 47.7h1l-.5 2.5zM22.7 45.4h1l-.5 2.5zM234.5 44.7h1l-.5 2.5zM235 50.2l.5 2.5h-1zM362.7 39.1l.6 2.6h-1zM79.7 77.5l.5 2.5h-1zM206.1 77.5l.5 2.5h-1zM241.6 77.5l.5 2.5h-1zM20.4 95.3l1 .2-1 2.3zM23.4 81.1v2.6l-.9-.2z"/>
<path d="M103.4 87.5l1.4 2.2-2.1-1.5zM209.4 84.2h1l-.5 2.5zM255.5 90.7l2.5 .5-2.5 .5zM259.8 91.2l2.5-.5v1zM389.5 91.4l2.5 .5-2.5 .5zM393.9 91.9l2.5-.5v1zM79.2 115.7h1l-.5 2.5zM93.1 114.7l2.5-.5v1zM138.1 114.2l2.5 .5-2.5 .5zM140.6 114.7l2.5-.5v1zM185.6 114.2l2.5 .5-2.5 .5zM201.1 117.3l2.5-.4v1z"/>
<path d="M205.6 107.7h1l-.5 2.5zM226.9 116.9l2.5 .4-2.5 .6zM84.6 135.5l2.5-.5v1zM89.6 135l2.5 .5-2.5 .5zM185.3 118.2l.5 2.5h-.9zM184.9 158.2h.9l-.5 2.5zM196.9 159.9l2-1.7 .5 .9zM185.3 160.7l.5 2.5h-.9zM191.8 162.3l2.5-.8-1.9 1.7zM84.6 186l2.5-.5v1zM89.6 185.5l2.5 .5-2.5 .5zM210.6 186.7l2.1 1.4-.7 .7z"/>
<path d="M329.7 193.1h1l-.6 2.5zM330.1 197.5l.6 2.5h-1zM362.3 195h1l-.6 2.5zM79.7 203.2l.5 2.5h-1zM184.9 200.7h.9l-.5 2.5zM201.1 208.2l2.5-.6v1.1zM207.2 211.2l.5 2.5h-1zM226.9 207.6l2.5 .6-2.5 .5zM258 218.1l2.5-.5v1zM391.4 217.6l2.5 .5-2.5 .5zM23.1 223.1l.9 2.4-.9 .1zM25.2 237.4l.9-.1v2.5z"/>
<path d="M159.3 233.2l2.1-1.4-1.3 2.1zM33.1 258.4l2.5-.4v1zM79.2 241.5h1l-.5 2.5zM206.7 241.5h1l-.5 2.5zM226.9 258l2.5 .4-2.5 .6zM241.1 241.5h1l-.5 2.5z"/>
</g>
<g font-size="7.9">
<text x="279.5" y="21.8">SIL-027-CST-01 (Desplegada)</text>
<text x="106.4" y="25.4">SIL-027-CST-01</text>
<text x="113.7" y="34.5">SCALE 1 : 4</text>
<text x="307.8" y="30.8">SCALE 1 : 5</text>
</g>
<text font-size="5.5" x="105.7" y="65.8">Colisos para marcar la soldadura de las piezas.</text>
<g font-size="4.7">
<text x="304.6" y="261.2">Plano fabricación</text>
<text x="304.6" y="266.6">estructura suelo</text>
<text x="304.6" y="272">trasero SILVER V027</text>
</g>
<g font-size="4.2">
<text x="34" y="9.6">6</text>
<text x="104" y="9.6">5</text>
<text x="174" y="9.6">4</text>
<text x="244" y="9.6">3</text>
<text x="314" y="9.6">2</text>
<text x="384" y="9.6">1</text>
<text x="6.8" y="38.7">D</text>
<text x="410.6" y="38.7">D</text>
<text x="7" y="112.9">C</text>
<text x="410.8" y="112.9">C</text>
<text x="7" y="187.1">B</text>
<text x="410.8" y="187.1">B</text>
<text x="7" y="261.4">A</text>
<text x="410.8" y="261.4">A</text>
<text x="34" y="290.4">6</text>
<text x="104" y="290.4">5</text>
<text x="174" y="290.4">4</text>
<text x="244" y="290.4">3</text>
<text x="314" y="290.4">2</text>
<text x="384" y="290.4">1</text>
</g>
<g font-size="3.9">
<text x="256.9" y="22.1" transform="rotate(-10 256.9 22.1)">117,18</text>
<text x="384.2" y="20.2" transform="rotate(10 384.2 20.2)">117,18</text>
<text x="278.7" y="28.2" transform="rotate(-10 278.7 28.2)">51,79</text>
<text x="364.1" y="26.4" transform="rotate(10 364.1 26.4)">51,79</text>
<text x="254.5" y="32.5" transform="rotate(-10 254.5 32.5)">65,39</text>
<text x="388.6" y="30.7" transform="rotate(10 388.6 30.7)">65,39</text>
<text x="15.7" y="43.9" transform="rotate(-90 15.7 43.9)">66</text>
<text x="21.7" y="42.8" transform="rotate(-90 21.7 42.8)">57</text>
<text x="233.5" y="60.2" transform="rotate(-90 233.5 60.2)">12</text>
<text x="10.7" y="67.7">Almenas para colocar chapa SIL-027-CACA-01</text>
<text x="247" y="89.2">9,39</text>
<text x="398.5" y="89.9">9,39</text>
<text x="20.1" y="91.2" transform="rotate(-80 20.1 91.2)">68</text>
<text x="78.2" y="100.9" transform="rotate(-90 78.2 100.9)">163</text>
<text x="204.6" y="96.9" transform="rotate(-90 204.6 96.9)">131</text>
<text x="113.9" y="113.2">190</text>
<text x="161.4" y="113.2">190</text>
<text x="212.2" y="115.8">113</text>
<text x="360.7" y="115.3" transform="rotate(-90 360.7 115.3)">791,79</text>
<text x="86.4" y="134">30</text>
<text x="183.8" y="142.5" transform="rotate(-90 183.8 142.5)">170</text>
<text x="201.3" y="155" transform="rotate(-30 201.3 155)">12,5</text>
<text x="240.1" y="163.7" transform="rotate(-90 240.1 163.7)">666</text>
<text x="86.4" y="184.4">30</text>
<text x="183.8" y="185" transform="rotate(-90 183.8 185)">170</text>
<text x="212.2" y="206.6">113</text>
<text x="328.1" y="208.2" transform="rotate(-90 328.1 208.2)">9,39</text>
<text x="320.5" y="216.1">679,57</text>
<text x="78.2" y="226.6" transform="rotate(-90 78.2 226.6)">163</text>
<text x="25.8" y="229.2" transform="rotate(80 25.8 229.2)">68</text>
<text x="205.7" y="230.6" transform="rotate(-90 205.7 230.6)">131</text>
<text x="257.6" y="231.8">Almenas para colocacar chapa SIL-027-COCO-01</text>
<text x="66.6" y="252">Almenas para colocar chapa SIL-027-CACA-01</text>
<text x="128.3" y="256.9">785</text>
<text x="95.5" y="271.2">QTY</text>
<text x="105.9" y="271.2">PART NUMBER</text>
<text x="157.8" y="271.2">DESCRIPTION</text>
<text x="208.8" y="271.3">MASS (kg)</text>
<text x="358.5" y="275">SIL-027-SSTR-01-MET01</text>
<text x="97.7" y="276.5">1</text>
<text x="103.7" y="276.5">SIL-027-CST-01</text>
<text x="133.8" y="276.6">Estructura de suelo trasero, espesor 3 mm</text>
<text x="205.1" y="276.5">8,9</text>
</g>
<text font-size="3.3" x="198.9" y="156.4" transform="rotate(-30 198.9 156.4)">⌀</text>
<g font-size="3.1">
<text x="312.7" y="246.8">Tolerancias para dimensiones lineales y angulares sin indicación individual</text>
<text x="312.7" y="250.4">de tolerancia, según ISO 2768-1:1989</text>
<text x="312.7" y="254">Zonas de rugosidad no especificada, Ra 3.2</text>
<text x="358.7" y="286.5">1</text>
<text x="377.7" y="285.6">A3</text>
<text x="397" y="285.9">4 /7</text>
</g>
<g font-size="2.4">
<text x="271.2" y="244.4">MATERIAL:</text>
<text x="271.3" y="252">ACABADO SUPERFICIAL:</text>
<text x="271.4" y="247.9">Steel, Mild</text>
<text x="271.3" y="254.6">Negro Satinado Liso</text>
<text x="271.2" y="259.7">SCALE:</text>
<text x="350.6" y="260.8">DRAWN: Carlos Ruiz Madrigal</text>
<text x="391.2" y="260.6">15/02/2016</text>
<text x="350.6" y="267">CHECKED: Antonio Garcia</text>
<text x="391.2" y="266.7">15/02/2016</text>
<text x="350.6" y="271.4">DWG NO:</text>
<text x="350.8" y="276.9">Id. Ref:</text>
<text x="350.8" y="282.8">REV</text>
<text x="371.2" y="282.9">SIZE</text>
<text x="390.9" y="282.9">SHEET</text>
</g>
</svg>
